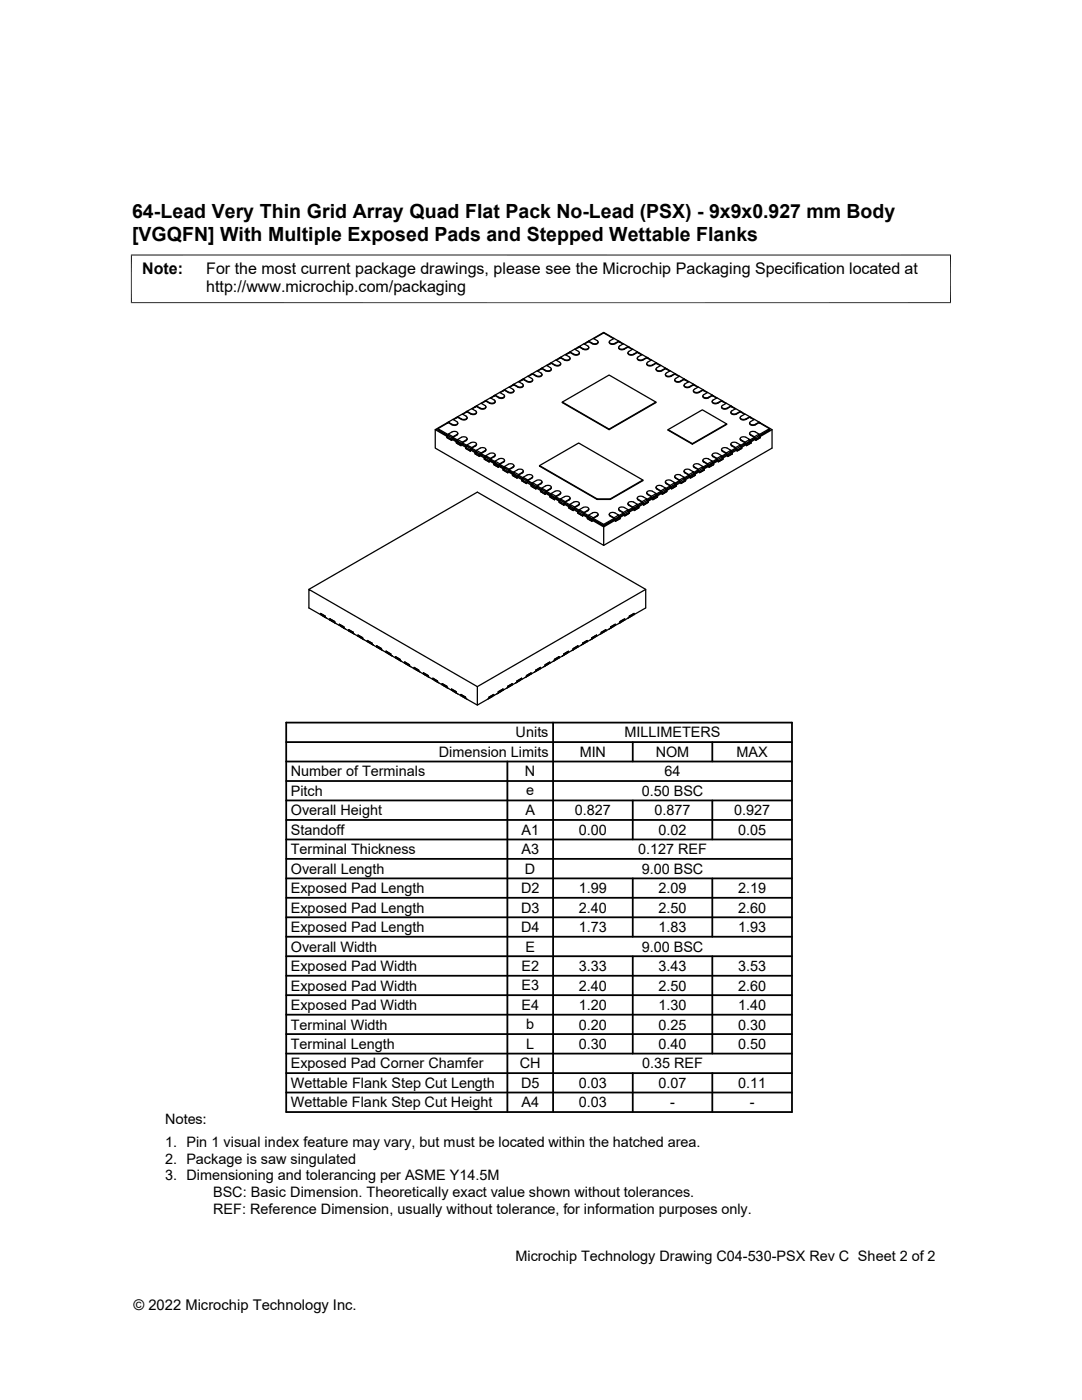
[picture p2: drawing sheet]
<svg xmlns="http://www.w3.org/2000/svg" width="216mm" height="279mm" viewBox="0 0 216 279" stroke-linecap="round" stroke-linejoin="round" font-family="sans-serif">
<g fill="none" stroke="#000" stroke-width=".25">
<path d="M96.9 79.9l-.9 .6M96.9 79.9v.1M98.6 79.8a.35 .35 0 0 1 .2 .5 .35 .35 0 0 1-.5 .2 1.63 1.63 0 0 1-1.4-.6l1-.5 .7 .4M98.8 79l-.9 .4M98.8 79a1.74 1.74 0 0 0 1.3 .5l.4-.1 .2-.4M100.5 78.8l-.8-.5-1.8 1.1M100.5 78.7a.35 .35 0 0 1 .1 .5 .35 .35 0 0 1-.4 .2 1.63 1.63 0 0 1-1.4-.6v.2M100.6 77.9l-.8 .5M100.6 77.9a1.74 1.74 0 0 0 1.4 .5l.4-.1 .1-.2M100.6 77.8l1-.6 .7 .5a.35 .35 0 0 1 .2 .4 .35 .35 0 0 1-.5 .2 1.58 1.58 0 0 1-1.4-.5zM100.6 77.9l-.9 .4M102.5 76.8l-.8 .5"/>
<path d="M102.5 76.8l.8 .4M102.5 76.7l-.9 .5M102.5 76.7l1-.5 .7 .4a.35 .35 0 0 1 .2 .5 .35 .35 0 0 1-.5 .1h-.6M102.5 76.8v-.1l.8 .4M102.6 78v.1M104.4 75.7l-.9 .5M104.4 75.7a1.79 1.79 0 0 0 1.3 .6l.4-.1 .2-.4M104.4 75.6l.9-.5 .8 .4a.35 .35 0 0 1 .1 .5 .35 .35 0 0 1-.4 .2 1.63 1.63 0 0 1-1.4-.6zM104.4 75.7v-.1l-.9 .6M104.4 76.9a.69 .69 0 0 1-1.1 .4M106.3 74.7l-.9 .4M106.3 74.7a1.79 1.79 0 0 0 1.3 .5l.4-.1 .1-.4"/>
<path d="M106.3 74.7v-.2a1.63 1.63 0 0 0 1.4 .6 .35 .35 0 0 0 .4-.2 .35 .35 0 0 0-.2-.5l-.7-.4-1.9 1.1M108.1 73.6l-.8 .5M108.1 73.6a1.79 1.79 0 0 0 1.4 .5l.4-.1 .1-.4M108.1 73.5l1-.6 .7 .5a.35 .35 0 0 1 .2 .4 .35 .35 0 0 1-.5 .2 1.63 1.63 0 0 1-1.4-.5zM108.1 73.6v-.1l-.9 .5M110 72.5l-.8 .5M110 72.5a1.79 1.79 0 0 0 1.3 .5l.4-.1 .2-.2M110 72.5v-.1a1.63 1.63 0 0 0 1.4 .5 .35 .35 0 0 0 .4-.2 .35 .35 0 0 0-.1-.4l-.8-.5-1.2 .7 .1 .1-.7 .3M111.8 71.4l-.8 .5M111.8 71.4a1.85 1.85 0 0 0 1.4 .6l.4-.2 .1-.3M111.8 71.3l1-.5 .8 .4a.35 .35 0 0 1 .1 .5 .35 .35 0 0 1-.4 .1 1.68 1.68 0 0 1-1.5-.5zM111.8 71.4v-.1l-.9 .5"/>
<path d="M111.9 72.6v.1M113.7 70.3l-.8 .5M113.7 70.3a1.79 1.79 0 0 0 1.4 .6l.4-.1 .1-.4M113.7 70.3v-.1a1.63 1.63 0 0 0 1.4 .6 .35 .35 0 0 0 .5-.2 .35 .35 0 0 0-.2-.5l-.7-.4-1.9 1.1M115.6 69.3l-.9 .4M115.6 69.3a1.79 1.79 0 0 0 1.3 .5l.4-.1 .2-.4M115.6 69.2l.9-.6 .8 .4a.35 .35 0 0 1 .1 .5 .35 .35 0 0 1-.4 .2 1.63 1.63 0 0 1-1.4-.5zM115.6 69.3v-.1l-.9 .5M117.5 68.2l-.9 .5M117.5 68.2a1.79 1.79 0 0 0 1.3 .5l.4-.1 .1-.4M117.5 68.2v-.1a1.63 1.63 0 0 0 1.4 .5 .35 .35 0 0 0 .4-.2 .35 .35 0 0 0-.2-.4l-.7-.5-1.9 1.1M118.4 67.5l2.1-1.2 2 1.2"/>
<path d="M118.5 67.6l2-1.2 1.9 1.2M123.5 68.2l.8 .5M123.5 68.2v-.1a1.63 1.63 0 0 1-1.4 .5 .35 .35 0 0 1-.5-.2 .35 .35 0 0 1 .2-.4l.7-.5 1.9 1.1M123.5 68.2a1.79 1.79 0 0 1-1.4 .5l-.4-.1-.1-.4M125.3 69.3l.9 .4M125.3 69.3v-.1a1.63 1.63 0 0 1-1.4 .5 .35 .35 0 0 1-.4-.2 .35 .35 0 0 1 .1-.5l.8-.4 1.9 1.1M125.3 69.3a1.79 1.79 0 0 1-1.3 .5l-.4-.1-.2-.4M127.2 70.3l.8 .5M127.2 70.3v-.1a1.63 1.63 0 0 1-1.4 .6 .35 .35 0 0 1-.4-.2 .35 .35 0 0 1 .1-.5l.8-.4 1.8 1.1M127.2 70.3a1.79 1.79 0 0 1-1.3 .6l-.4-.1-.2-.4M129.1 71.4l.8 .5M129.1 71.4v-.1a1.68 1.68 0 0 1-1.4 .5 .35 .35 0 0 1-.5-.1 .35 .35 0 0 1 .2-.5l.7-.4 1.9 1"/>
<path d="M129.1 71.4a1.85 1.85 0 0 1-1.4 .6l-.4-.2-.1-.3M129.2 72.3l.8-.5 1.2 .7-.1 .1 .8 .3M129.2 72.3a.35 .35 0 0 0-.1 .4 .35 .35 0 0 0 .4 .2 1.63 1.63 0 0 0 1.4-.5v.1M130.9 72.5l.9 .5M130.9 72.5a1.79 1.79 0 0 1-1.3 .5l-.4-.1-.2-.3M132.8 73.6l.8 .5M132.8 73.6v-.1a1.63 1.63 0 0 1-1.4 .5 .35 .35 0 0 1-.4-.2 .35 .35 0 0 1 .1-.4l.8-.5 1.8 1.1M132.8 73.6a1.79 1.79 0 0 1-1.3 .5l-.4-.1-.2-.4M134.7 74.7l.8 .4M134.7 74.7v-.2a1.63 1.63 0 0 1-1.4 .6 .35 .35 0 0 1-.5-.2 .35 .35 0 0 1 .2-.5l.7-.4 1.9 1.1M134.7 74.7a1.79 1.79 0 0 1-1.4 .5l-.4-.1-.1-.4M136.5 76.9a.69 .69 0 0 0 1.1 .4"/>
<path d="M136.5 75.7v-.1a1.63 1.63 0 0 1-1.4 .6 .35 .35 0 0 1-.4-.2 .35 .35 0 0 1 .1-.5l.8-.4 1.9 1.1M136.5 75.7a1.79 1.79 0 0 1-1.3 .6l-.4-.1-.2-.4M136.5 75.7l.9 .5M138.4 78a.69 .69 0 0 0 1.1 .3M138.4 76.8v-.1l-.8 .4M138.4 76.8l-.8 .4M138.4 76.7l.9 .5M138.4 76.7l-.9-.5-.8 .4a.35 .35 0 0 0-.2 .5 .35 .35 0 0 0 .5 .1h.6M138.4 76.8l.8 .5M139.5 78.2a.68 .68 0 0 1-1.1-.3l.9-.7 1.9 1.1M140.3 77.9v-.1l-.8 .4M140.3 77.9l-.8 .4"/>
<path d="M140.3 77.9l.8 .5M140.4 78.8l.8-.5 1.9 1.1M140.4 78.7a.35 .35 0 0 0-.1 .5 .35 .35 0 0 0 .4 .2 1.63 1.63 0 0 0 1.4-.6v.2M142.1 79a1.74 1.74 0 0 1-1.3 .5l-.4-.1-.1-.4M142.1 79l.9 .4M142.3 79.8l.8-.4 .9 .5M142.3 79.8a.35 .35 0 0 0-.1 .5 .35 .35 0 0 0 .4 .2 1.63 1.63 0 0 0 1.4-.6v.1M144 79.9l.9 .6M86.8 85.7v3.7l33.7 19.4v-3.6M86.8 85.7l2.7-1.5-2.1 1.4v.1l2.1 1.3-.3 .1zM87.4 85.6l2.1 1.1-.3 .6 .9 .6M89.2 87.1l.9 .5v.3l-.9-.6z"/>
<path d="M89.5 86.6l.7-.4a.67 .67 0 0 1 1.1 .4l-.9 .6v.3M89.5 84.3a1.79 1.79 0 0 0 1.3 .6l.4-.1 .1-.4M89.5 84.2l.9-.5 .7 .4a.35 .35 0 0 1 .2 .5 .35 .35 0 0 1-.5 .2 1.63 1.63 0 0 1-1.3-.6zM90.1 87.6l.3-.1 .9 .5-.2 .2zM90.4 87.5l-.3 .1v.3M90.4 87.2l-.9-.6v.4l.9 .5M90.4 87.3l.9 .5v.2v-.3l.8-.4a.67 .67 0 0 1 1.1 .4l-.2 .1M91.1 88.2v.2l.9 .5v-.2v.2l-.9-.5zM91.1 88.2l.2-.2 .9 .6-.2 .1zM91.3 87.7l.9 .5 .8-.4M91.3 83.3l-.8 .5M91.3 83.3a1.79 1.79 0 0 0 1.3 .5l.4-.1 .2-.3"/>
<path d="M91.3 86.5v.2l-.9 .6v.2M92 88.7l.2-.1 1 .5-.3 .2zM92.2 88.4l1 .5-.3 .6 1 .5M92.9 89.3l1 .5v.2l-1-.5zM93 83.1a.35 .35 0 0 1 .2 .4 .35 .35 0 0 1-.5 .2 1.63 1.63 0 0 1-1.4-.5v.1M93 87.9l-.8 .5v.2v-.4M93 83.1l-.8-.5-1.8 1.1M93.2 82.2l-.8 .5M93.2 82.2a1.85 1.85 0 0 0 1.3 .5l.4-.1 .2-.3M93.2 82.2v-.1l-.9 .5M93.2 88.8l.8-.5a.67 .67 0 0 1 1.1 .4l-1 .6v.3M93.2 87.7l-.2 .2"/>
<path d="M93.2 83.3v.1M93.2 87.5v.2M93.9 89.8l.2-.2 1 .6-.3 .1zM94.1 89.6l-.2 .2v.2M94.1 89.3l-.9-.5v.3l.9 .5M94.1 89.4l1 .6v.2v-.3l.7-.5a.67 .67 0 0 1 1.1 .4l-.1 .2M94.8 90.3v.3l.9 .5v-.2v.2l-.9-.5zM94.8 90.3l.3-.1 .9 .5-.3 .2zM94.9 82a.35 .35 0 0 1 .1 .4 .35 .35 0 0 1-.4 .2 1.68 1.68 0 0 1-1.4-.5l.9-.5 .8 .4M95.1 81.1l-.9 .5M95.1 81.1a1.79 1.79 0 0 0 1.3 .6l.4-.2 .1-.3M95.1 89.9l.9 .5 .8-.4"/>
<path d="M95.1 81.1v-.1a1.63 1.63 0 0 0 1.4 .5 .35 .35 0 0 0 .4-.1 .35 .35 0 0 0-.1-.5l-.8-.4-1.9 1.1M95.1 88.6l-.1 .3-.9 .5v.2M95.7 90.9l.3-.2 .9 .5-.3 .2zM96 90.5l.9 .6v.1l-.3 .2v.3l1 .5M96.6 91.4l1 .5v.3l-1-.5zM96.9 80l-.8 .5M96.9 80a1.79 1.79 0 0 0 1.4 .6l.4-.1 .1-.4M96.9 91l.8-.5a.67 .67 0 0 1 1.1 .4l-.9 .6v.3M96.9 89.7l-.1 .3-.8 .5v.2v-.3M97.6 91.9l.3-.1 .9 .5-.3 .2zM97.9 91.8l-.3 .1v.3M97.9 91.5l-1-.5v.2l1 .6"/>
<path d="M97.9 91.6l.9 .5v.2v-.3l.7-.4a.67 .67 0 0 1 1.1 .4l-.9 .6-.9-.6M98.5 92.5v.2l1 .6v-.3v.3l-1-.6zM98.5 92.5l.3-.2 .9 .6-.2 .1zM98.6 91.1l-.7 .5v.2M98.8 90.8l-.2 .4M99.5 93l.2-.1 .9 .5-.2 .2zM99.7 92.7l.9 .5v.2l-.2 .2v.2l.9 .5M100.4 93.6l.9 .5v.2l-.9-.5zM100.7 91.9l-.1 .3-.9 .5v.2v-.3M101.3 94.1l.3-.1 .9 .5-.2 .1zM101.4 92.7l-.8 .4M101.4 92.6a.67 .67 0 0 1 1.1 .4l-.9 .6v.4"/>
<path d="M101.6 93.7l.9 .6v.2v-.3l.8-.5a.65 .65 0 0 1 1.1 .4l-.9 .6-1-.5M101.6 94l-.3 .1v.2M101.6 93.6l-1-.5v.3l1 .6M102.3 94.6v.3l.9 .5v-.2v.2l-.9-.5zM102.3 94.6l.2-.1 1 .5-.3 .2zM102.3 93.3l-.7 .4v.3M102.5 93l-.2 .3M102.6 92.9v.1M103.2 95.2l.3-.2 .9 .6-.3 .1zM103.5 94.8l.9 .6v.2l-.3 .1v.2l1 .6M104.1 95.7l1 .6v.2l-1-.6zM104.4 95.2l.8-.4a.67 .67 0 0 1 1.1 .4l-1 .6v.3"/>
<path d="M104.4 94v.3l-.9 .5v.2v-.3M105.1 96.3l.2-.2 1 .5-.3 .2zM105.3 96.1l-.2 .2v.2M105.3 95.8l-.9-.6v.4l.9 .5M106 96.8v.2l.9 .6v-.3v.3l-.9-.6zM106 96.8l.3-.2 .9 .6-.3 .1zM106.3 95.1l-.1 .2-.9 .6v.2M106.9 97.3l.3-.1 .9 .5-.2 .2zM107 95.9l-.7 .4v.3v-.1l-1-.6M107 95.9a.67 .67 0 0 1 1.1 .4l-.9 .6-.9-.6M107.2 97l.9 .5-.2 .6 .9 .6M107.7 92.9l7.8-4.5 12.8 7.4"/>
<path d="M107.9 97.9l.9 .5v.3l-.9-.6zM108.1 97.4l.8-.4a.67 .67 0 0 1 1.1 .3l-.9 .7v.3M108.1 96.2v.2l-.9 .6v.2v-.3M108.8 98.4l.3-.1 .9 .5-.3 .2zM109.1 98.3l-.3 .1v.3M109.1 98l-1-.6v.3l1 .6M109.1 98.1l.9 .5v.2v-.3l.7-.5a.67 .67 0 0 1 1.1 .4l-.9 .6-.9-.5M109.7 99v.2l1 .5v-.2v.2l-1-.5zM109.7 99l.3-.2 .9 .5-.2 .2zM110 97.2v.3l-.9 .6v.2M110.7 99.5l.2-.2 .9 .6-.2 .1zM110.9 99.1l.9 .6-.2 .6 .9 .5"/>
<path d="M111.8 99.6l.8-.5a.67 .67 0 0 1 1.1 .4l-.9 .6v.3M111.9 98.4l-.1 .2-.9 .5v.2v-.3M111.9 98.3v.1M112.2 80.2l9.3-5.4 9.4 5.4M113.7 99.4v.3l-.9 .5v.2M119.1 99.6l-11.4-6.7 11.4 6.8h2.7l6.5-3.8v-.1l-6.5 3.8M119.1 99.7v-.1h2.7v.1M121.5 85.6l-9.3-5.4 9.3 5.5 9.4-5.5-9.4 5.5M127.2 99.4v.3l.9 .5v.2M129 98.3l.2 .4M129.1 99.6a1.68 1.68 0 0 0-1.4-.6 .35 .35 0 0 0-.5 .2 .35 .35 0 0 0 .2 .5l.7 .4v.3M129.1 99.9v-.3l-1 .5"/>
<path d="M129.1 99.9l.2 .1v.3l-.9 .5v-.2l-.3-.2M129.1 99.9l-1 .5M129.1 99.9l.9-.6 .3 .2-1 .5zM129.2 98.6l.8 .4v.3v-.2l-.8-.4M129.2 98.6a.35 .35 0 0 1-.1-.5 .35 .35 0 0 1 .4-.1 1.63 1.63 0 0 1 1.4 .5l-.9 .5M130 99.1l-.9 .6v.2M130 99.3l.9-.5 .3 .2-.9 .5zM130.9 97.2l.1 .3 .9 .6v.2M130.9 98.8l1-.5 .2 .1-.9 .6zM130.9 98.5v.3M131.2 99v.2l-.9 .5v-.2M131.9 98.1l-1 .5"/>
<path d="M132.1 98.4l1-.5v.2l-1 .6zM132.8 97.4a1.63 1.63 0 0 0-1.4-.5 .35 .35 0 0 0-.4 .2 .35 .35 0 0 0 .1 .4l.8 .5v.3M132.8 97.7v-.3l-.9 .6M132.8 97.7l.3 .2v.2l-1 .6v-.3l-.2-.1M132.8 97.7l-.9 .6M132.8 97.7l.9-.5 .3 .1-.9 .6zM133.7 97.2l1-.6 .2 .2-.9 .5zM133.7 97l-.9 .5v.2M133.9 95.9l.8 .4-1 .6M133.9 95.9a.68 .68 0 0 0-1.1 .4l.9 .6v.3v-.2l-.9-.6v-.2M134.6 95.1l.1 .2 .9 .6v.2M134.7 96.3v.3"/>
<path d="M134.7 96.6l.9-.5 .3 .2-1 .5zM134.9 96.8v.2l-.9 .6v-.3M135.6 95.9l-.9 .6M135.9 96.3l.9-.6v.2l-.9 .6zM136.5 94v.3l1 .5v.2v-.3l-.8-.4a.35 .35 0 0 1-.2-.5 .35 .35 0 0 1 .5-.2 1.63 1.63 0 0 1 1.4 .6l-.9 .5M136.5 95.2a1.63 1.63 0 0 0-1.4-.5 .35 .35 0 0 0-.4 .2 .35 .35 0 0 0 .1 .5l.8 .4v.3M136.5 95.6v-.3l-.9 .5M136.5 95.6l.3 .1v.2l-.9 .6v-.2l-.3-.2M136.5 95.6l-.9 .5M136.5 95.6l1-.6 .2 .2-.9 .5zM137.5 94.8l-1 .6v.2M137.5 95l.9-.5 .3 .1-1 .6z"/>
<path d="M138.2 88.5l-4.9-2.8 4.9 2.9 6.8-4-6.8 4M138.4 92.9l.2 .4M138.4 94.2v.3M138.4 94.5l.9-.5 .3 .1-.9 .5zM138.6 93.3l.7 .4v.3M138.7 94.6v.3l-1 .5v-.2M139.3 93.7l-.9 .6M139.3 94l.3 .1M139.5 92.6a.68 .68 0 0 0-1.1 .4l.9 .6v.4M139.5 92.7l.8 .4M139.6 94.1l.9-.5v.2l-.9 .5zM140.3 91.9l.1 .3 .8 .5v.2v-.3l-.8-.5a.35 .35 0 0 1-.1-.4 .35 .35 0 0 1 .4-.2 1.63 1.63 0 0 1 1.4 .5l-.9 .6"/>
<path d="M140.3 93.4v-.3l-1 .5M140.3 93.4l.2 .2v.2l-.9 .5v-.2M140.3 93.4l-1 .6M140.3 93.4l.9-.5 .3 .1-1 .6zM141.2 92.7l-.9 .5v.2M141.2 92.9l.9-.6 .3 .2-.9 .5zM142.1 90.8l.2 .4M142.1 92v.3M142.1 92.3l1-.5 .2 .1-.9 .6zM142.3 91.1l.8 .5v.2M142.4 92.5v.2l-.9 .6v-.3M143.1 91.6l-1 .5"/>
<path d="M143.3 91.9l1-.5v.3l-1 .5zM144 89.7l.1 .3 .8 .5v.2v-.3l-.7-.4M144 80a1.79 1.79 0 0 1-1.3 .6l-.4-.1-.2-.4M144 80l.8 .5M144 91a1.63 1.63 0 0 0-1.4-.6 .35 .35 0 0 0-.4 .2 .35 .35 0 0 0 .1 .5l.8 .4v.3M144 91.2v-.2l-.9 .5M144 91.2l.3 .2v.3l-1 .5v-.3l-.2-.1M144 91.2l-.9 .6M144 91.2l.9-.5 .3 .2-.9 .5zM144.2 90a.35 .35 0 0 1-.2-.5 .35 .35 0 0 1 .5-.2 1.63 1.63 0 0 1 1.4 .6l-1 .5M144.9 90.7l1-.5 .2 .1-.9 .6zM144.9 90.5l-.9 .6v.1"/>
<path d="M145 84.6l-4.9-2.8-6.8 3.9M145.8 88.6l.1 .3 .9 .5v.2M145.9 81.1v-.1a1.63 1.63 0 0 1-1.4 .5 .34 .34 0 0 1-.5-.1 .34 .34 0 0 1 .2-.5l.7-.4 1.9 1.1M145.9 81.1a1.79 1.79 0 0 1-1.4 .6l-.4-.2-.1-.3M145.9 89.9v.3M145.9 81.1l.8 .5M145.9 90.2l.9-.6 .3 .2-1 .5zM146 82l.8-.4 1.9 1M146 82a.35 .35 0 0 0-.1 .4 .35 .35 0 0 0 .4 .2 1.63 1.63 0 0 0 1.4-.5v.1M146.1 90.3v.3l-.9 .5v-.2M146.8 89.4l-.9 .6M147.1 89.8l.9-.5v.2l-.9 .5z"/>
<path d="M147.7 83.3a.69 .69 0 0 0 1.1 .4M147.7 88.8a1.63 1.63 0 0 0-1.4-.5 .35 .35 0 0 0-.4 .1 .35 .35 0 0 0 .1 .5l.8 .4v.3M147.7 89.1v-.3l-.9 .5M147.7 89.1l.3 .2v.2l-.9 .5v-.2l-.3-.2M147.7 82.2a1.79 1.79 0 0 1-1.3 .5l-.4-.1-.2-.3M147.7 89.1l-.9 .5M147.7 82.2l.9 .5M147.7 89.1l1-.5 .2 .1-.9 .6zM148.7 88.4l-1 .5v.2M148.7 88.6l.9-.6 .3 .2-1 .5zM148.8 87.3a.68 .68 0 0 0-1.1 .4l1 .5v.4v-.2l-1-.6v-.3M148.8 83.6a.68 .68 0 0 1-1.1-.4l1-.6 1.8 1.1"/>
<path d="M148.8 87.3l.8 .4-.9 .5M149.6 86.5v.1M149.6 84.4v.1M149.6 86.6l.1 .2 .8 .5v.2M149.6 83.3l-.8 .4M149.6 83.3v-.1l-.8 .4M149.6 83.3l.8 .5M149.6 88l.9-.5 .3 .1-.9 .6zM149.6 87.7v.3M149.9 88.2v.2l-1 .5v-.2M150.5 87.3l-.9 .5M150.8 87.6l.9-.5v.2l-.9 .6z"/>
<path d="M151.5 84.3v-.1a1.63 1.63 0 0 1-1.4 .6 .35 .35 0 0 1-.5-.2 .35 .35 0 0 1 .2-.5l.7-.4 1.2 .7M151.5 84.3a1.79 1.79 0 0 1-1.4 .6l-.4-.1-.1-.3M151.5 84.3l2 1.3M151.5 86.6a1.63 1.63 0 0 0-1.4-.5 .35 .35 0 0 0-.5 .2 .35 .35 0 0 0 .2 .4l.7 .5v.3M151.5 87v-.4l-1 .6M151.5 87l.2 .1v.2l-.9 .6v-.3l-.3-.1M151.5 87l-1 .5M151.7 84.4l2.4 1.3-2.4 1.4-.2-.1 2-1.3v-.1l-2 1.1v.3M151.7 84.4l-.1 .1M154.1 85.7v3.7l-33.6 19.4M61.6 117.6l33.6-19.4 33.6 19.4v3.7l-2.3 1.4v-.3l-.9 .6M111.6 100l.9 .6v.2l-.9-.5z"/>
<path d="M112.5 100.6l.3-.2 .9 .6-.2 .1zM112.8 100.4l-.3 .2v.2M112.8 100.1l-1-.5v.3l1 .5M112.8 100.2l.9 .6v.2v-.4l.8-.4a.67 .67 0 0 1 1.1 .4l-.9 .6-1-.6M113.5 101.1v.2l.9 .6v-.3v.3l-.9-.6zM113.5 101.1l.2-.1 1 .5-.3 .1zM114.4 101.6l.3-.1 .9 .5-.3 .2zM114.7 101.3l.9 .5-.3 .6 1 .6M115.3 102.2l1 .5v.3l-1-.6zM115.6 101.7l.8-.4a.67 .67 0 0 1 1.1 .4l-1 .6v.3M115.6 100.5v.2l-.9 .6v.2v-.3M116.3 102.7l.2-.1 1 .5-.3 .2z"/>
<path d="M116.5 102.6l-.2 .1v.3M116.5 102.3l-.9-.6v.3l.9 .6M116.5 102.4l1 .5v.2v-.3l.7-.4a.67 .67 0 0 1 1.1 .3l-.9 .6-.9-.5M117.2 103.3v.2l.9 .5v-.2v.2l-.9-.5zM117.2 103.3l.3-.2 .9 .6-.3 .1zM117.5 101.6l-.1 .2-.9 .6v.2M118.1 103.8l.3-.1 2.1 1.2 2-1.2 .3 .1-2.3 1.4zM118.4 103.5l2.1 1.1M119.3 102.6v.3l-.9 .6v.2v-.4M121.6 102.6v.3l.9 .6v.2v-.4l-.7-.4a.35 .35 0 0 1-.2-.4 .35 .35 0 0 1 .5-.2 1.63 1.63 0 0 1 1.4 .5l-1 .5M122.5 103.5l-2 1.1v.3M122.5 103.7l1-.6 .2 .2-.9 .5z"/>
<path d="M123.4 101.6l.1 .2 .9 .6v.2M123.5 103.1l.9-.5 .3 .1-1 .6zM123.5 102.8v.3M123.7 103.3v.2l-.9 .5v-.2M124.4 102.4l-.9 .5M124.7 102.7l.9-.5v.2l-.9 .6zM125.3 100.5v.2l1 .6v.2v-.3l-.8-.4a.35 .35 0 0 1-.1-.5 .35 .35 0 0 1 .4-.2 1.63 1.63 0 0 1 1.4 .5l-.9 .6M125.3 102l1-.5 .2 .1-.9 .6zM125.3 101.7a1.63 1.63 0 0 0-1.4-.5 .35 .35 0 0 0-.4 .2 .35 .35 0 0 0 .1 .4l.8 .5v.3M125.3 102v-.3l-.9 .6M125.3 102l.3 .2v.2l-.9 .6v-.3l-.3-.1M125.3 102l-.9 .6"/>
<path d="M126.3 101.3l-1 .5v.2M126.3 101.5l.9-.5 .3 .1-1 .5zM127.2 101l.9-.6 .3 .2-.9 .5zM127.2 100.6v.4M127.5 101.1v.2l-1 .6v-.3M128.1 100.2l-.9 .6M128.4 100.6l.9-.6v.3l-.9 .5zM128.8 117.6l-33.6 19.4M64 122.4l.9 .6v.2l-.9-.5zM64.2 122.8l1 .6M65.8 123.5l1 .5v.3l-1-.6M65.8 123.5v.2"/>
<path d="M65.8 123.7l-.9-.5v-.2l-.9-.6v.3l-2.4-1.4v-3.7l33.6 19.4v3.7M65.8 123.5l1 .5v.3M66.1 123.9l1.6 .9v-.2l.9 .5v.3l1 .5M66.1 123.9h.1M67.7 124.6l.9 .5v.3l-.9-.6zM68 125l.9 .5M69.6 125.7l.9 .5v.2l-.9-.5M69.6 125.7v.2M69.6 125.7l.9 .5v.2l.9 .6v-.3l1 .6v.2l.9 .6M69.8 126l1 .6M69.8 126h.1M71.4 126.7l1 .6v.2l-1-.5z"/>
<path d="M71.7 127.1l.9 .6M73.3 127.8l.9 .6v.2l-.9-.5M73.3 127.8v.3M73.3 127.8l.9 .6v.2l1 .5v-.2l.9 .5v.3l.9 .5M73.6 128.2l.9 .5M73.6 128.2h.1M74.5 128.8h.1M75.2 128.9l.9 .5v.3l-.9-.6zM75.4 129.3l1 .5M77 130l1 .5v.2l-1-.5M77 130v.2M77 130l1.9 1.3v-.3l.9 .6v.2"/>
<path d="M77.3 130.4l.9 .5M77.3 130.4h.1M78.9 131l.9 .6v.2l-.9-.5zM79.2 131.4l1.6 1M80.1 132h.1M80.8 132.1l.9 .6v.2l-.9-.5M80.8 132.1v.3M80.8 132.1l1.8 1.4v-.3l1 .6v.2M81 132.5l1 .6M82.6 133.2l1 .6v.2l-1-.5zM82.9 133.6l1.6 .9M84.5 134.3l.9 .5v.3l-.9-.6"/>
<path d="M84.5 134.3v.2M84.5 134.3l.9 .5v.3M84.8 134.7l1.6 .9v-.2l.9 .5v.2M86.4 135.4l.9 .5v.2l-.9-.5zM86.6 135.8l1.6 .9M88.2 136.4l1 .6v.2l-1-.5M88.2 136.4v.3M88.2 136.4l1 .6v.2l.9 .6v-.3l.9 .5v.3l1 .5M88.5 136.8l1 .6M88.5 136.8h.1M90.1 137.5l.9 .5v.3l-.9-.5zM90.4 137.9l.9 .6"/>
<path d="M91.3 138.5h.1M92 138.6l.9 .5v.3l-.9-.6M92 138.6v.2M92.2 139h.1M92.2 139l1 .5M97.6 139.1l.9-.5v.2l-.9 .6zM98.3 139l-1 .5M99.2 138.5h.1M99.4 138.3l-.9 .5v-.2l-.9 .5v.3l-2.4 1.3-2.3-1.3v-.3l-.9-.5M99.4 138l1-.5v.3l-1 .5M99.4 138v.3M100.1 137.9l-.9 .6"/>
<path d="M101.3 137l.9-.6v.3l-.9 .5zM102 136.8l-1 .6M102.9 136.3h.1M103.2 135.9l.9-.5v.2l-.9 .5zM103.8 135.8l-1.6 .9v-.3l-.9 .6v.2l-.9 .6v-.3l-1 .5M105.1 134.8l.9-.5v.2l-.9 .6zM105.7 134.7l-.9 .5M106.6 134.1h.1M106.9 134l-.9 .5v-.2l-.9 .5v.3l-1 .5v-.2l-.9 .5M106.9 133.8l.9-.6v.3l-.9 .5M106.9 133.8v.2M107.6 133.6l-1 .5"/>
<path d="M108.8 132.7l.9-.6v.3l-.9 .5zM109.5 132.5l-1 .6M110.4 132h.1M110.6 131.8l-.9 .6v-.3l-1.9 1.4v-.3l-.9 .6M110.6 131.6l1-.6v.3l-1 .5M110.6 131.6v.2M111.3 131.4l-.9 .6M112.5 130.5l.9-.5v.2l-.9 .5zM113.2 130.4l-1 .5M114.4 129.4l.9-.5v.2l-.9 .6M114.4 129.4v.3M114.4 129.7l-1 .5v-.2l-1.8 1.3v-.3l-1 .6"/>
<path d="M115 129.3l-.9 .5M116.2 128.4l1-.6v.3l-1 .5zM116.9 128.2l-.9 .5M117.8 127.7h.1M118.1 127.3l.9-.6v.3l-.9 .5zM118.8 127.1l-1.6 1v-.3l-1 .6v.2l-.9 .5v-.2l-.9 .5M120 126.2l.9-.5v.2l-.9 .5zM120.6 126l-.9 .6M121.8 125.4l-.9 .5v-.2l-.9 .5v.2l-1 .6v-.3l-.9 .6M121.8 125.1l1-.5v.2l-1 .6M121.8 125.1v.3M122.5 125l-.9 .5"/>
<path d="M123.7 124l1-.5v.2l-1 .6zM124.4 123.9l-1 .5M125.3 123.4h.1M125.6 123.2l-.9 .5v-.2l-1 .5v.3l-.9 .5v-.2l-1 .5M125.6 123l.9-.6v.3l-.9 .5M125.6 123v.2M126.2 122.8l-.9 .6"/>
</g>
<path d="M26.1 50.9h163.7M26.2 50.8v9.7M189.7 50.8v9.7M26.1 60.4h163.7" fill="none" stroke="#000" stroke-width=".2"/>
<g fill="none" stroke="#000" stroke-width=".36">
<path d="M57.1 159.7h100.9M57.1 155.9h100.9M57.1 152h100.9M57.1 148.1h100.9M57.1 144.2h100.9v77.7h-100.9zM101.2 152v69.9M110.4 144.2v77.7M126.3 148.1v3.9M126.3 159.7v7.8M142.1 148.1v3.9M142.1 159.7v7.8M57.1 163.6h100.9"/>
<path d="M57.1 175.3h100.9M57.1 171.4h100.9M57.1 179.2h100.9M57.1 167.5h100.9M126.3 175.3v11.6M142.1 175.3v11.6M57.1 190.8h100.9M57.1 194.7h100.9M57.1 183.1h100.9M57.1 186.9h100.9M57.1 198.6h100.9M126.3 190.8v19.5"/>
<path d="M142.1 190.8v19.5M57.1 206.4h100.9M57.1 214.2h100.9M57.1 210.3h100.9M57.1 202.5h100.9M57.1 218h100.9M126.3 214.2v7.7M142.1 214.2v7.7"/>
</g>
<g font-size="3.9">
<text x="26.4" y="43.5">64-Lead Very Thin Grid Array Quad Flat Pack No-Lead (PSX) - 9x9x0.927 mm Body</text>
<text x="26.4" y="48.1">[VGQFN] With Multiple Exposed Pads and Stepped Wettable Flanks</text>
</g>
<g font-size="3.2">
<text x="28.4" y="54.7">Note:</text>
<text x="41.1" y="58.3">http://www.microchip.com/packaging</text>
<text x="41.1" y="54.7">For the most current package drawings, please see the Microchip Packaging Specification located at</text>
</g>
<g font-size="2.9">
<text x="102.9" y="147.2">Units</text>
<text x="124.6" y="147.2">MILLIMETERS</text>
<text x="58" y="155">Number of Terminals</text>
<text x="87.6" y="151.1">Dimension Limits</text>
<text x="104.8" y="155">N</text>
<text x="115.7" y="151.1">MIN</text>
<text x="130.8" y="151.1">NOM</text>
<text x="132.6" y="155">64</text>
<text x="147" y="151.1">MAX</text>
<text x="58" y="158.8">Pitch</text>
<text x="105" y="158.6">e</text>
<text x="128" y="158.8">0.50 BSC</text>
<text x="58" y="162.7">Overall Height</text>
<text x="58" y="166.6">Standoff</text>
<text x="104.1" y="166.6">A1</text>
<text x="104.8" y="162.7">A</text>
<text x="114.7" y="162.7">0.827</text>
<text x="115.5" y="166.6">0.00</text>
<text x="130.6" y="162.7">0.877</text>
<text x="131.4" y="166.6">0.02</text>
<text x="146.5" y="162.7">0.927</text>
<text x="147.3" y="166.6">0.05</text>
<text x="58" y="170.5">Terminal Thickness</text>
<text x="104.1" y="170.5">A3</text>
<text x="127.3" y="170.5">0.127 REF</text>
<text x="58" y="174.4">Overall Length</text>
<text x="58" y="178.3">Exposed Pad Length</text>
<text x="104" y="178.3">D2</text>
<text x="104.8" y="174.4">D</text>
<text x="115.5" y="178.3">1.99</text>
<text x="128" y="174.4">9.00 BSC</text>
<text x="131.4" y="178.3">2.09</text>
<text x="147.3" y="178.3">2.19</text>
<text x="58" y="182.2">Exposed Pad Length</text>
<text x="104" y="182.1">D3</text>
<text x="115.5" y="182.2">2.40</text>
<text x="131.4" y="182.2">2.50</text>
<text x="147.3" y="182.2">2.60</text>
<text x="58" y="189.9">Overall Width</text>
<text x="58" y="186">Exposed Pad Length</text>
<text x="104" y="186">D4</text>
<text x="104.8" y="189.9">E</text>
<text x="115.5" y="186">1.73</text>
<text x="128" y="189.9">9.00 BSC</text>
<text x="131.4" y="186">1.83</text>
<text x="147.3" y="186">1.93</text>
<text x="58" y="193.8">Exposed Pad Width</text>
<text x="58" y="197.7">Exposed Pad Width</text>
<text x="104" y="197.7">E3</text>
<text x="104" y="193.8">E2</text>
<text x="115.5" y="193.8">3.33</text>
<text x="115.5" y="197.7">2.40</text>
<text x="131.4" y="193.8">3.43</text>
<text x="131.4" y="197.7">2.50</text>
<text x="147.3" y="193.8">3.53</text>
<text x="147.3" y="197.7">2.60</text>
<text x="58" y="201.6">Exposed Pad Width</text>
<text x="104" y="201.6">E4</text>
<text x="115.5" y="201.6">1.20</text>
<text x="131.4" y="201.6">1.30</text>
<text x="147.3" y="201.6">1.40</text>
<text x="58" y="205.5">Terminal Width</text>
<text x="58" y="209.4">Terminal Length</text>
<text x="105" y="209.4">L</text>
<text x="105" y="205.4">b</text>
<text x="115.5" y="209.4">0.30</text>
<text x="115.5" y="205.5">0.20</text>
<text x="131.4" y="205.5">0.25</text>
<text x="131.4" y="209.4">0.40</text>
<text x="147.3" y="209.4">0.50</text>
<text x="147.3" y="205.5">0.30</text>
<text x="58" y="213.2">Exposed Pad Corner Chamfer</text>
<text x="103.7" y="213.2">CH</text>
<text x="128.1" y="213.2">0.35 REF</text>
<text x="58" y="217.1">Wettable Flank Step Cut Length</text>
<text x="58" y="221">Wettable Flank Step Cut Height</text>
<text x="104" y="217.1">D5</text>
<text x="104" y="221">A4</text>
<text x="115.5" y="221">0.03</text>
<text x="115.5" y="217.1">0.03</text>
<text x="131.4" y="217.1">0.07</text>
<text x="133.7" y="221">-</text>
<text x="147.3" y="217.1">0.11</text>
<text x="149.6" y="221">-</text>
<text x="32.9" y="224.4">Notes:</text>
<text x="32.9" y="229">1. Pin 1 visual index feature may vary, but must be located within the hatched area.</text>
<text x="32.9" y="232.3">2. Package is saw singulated</text>
<text x="32.9" y="235.6">3. Dimensioning and tolerancing per ASME Y14.5M</text>
<text x="42.5" y="238.9">BSC: Basic Dimension. Theoretically exact value shown without tolerances.</text>
<text x="42.5" y="242.2">REF: Reference Dimension, usually without tolerance, for information purposes only.</text>
<text x="102.8" y="251.7">Microchip Technology Drawing C04-530-PSX Rev C Sheet 2 of 2</text>
<text x="26.6" y="261.3">© 2022 Microchip Technology Inc.</text>
</g>
</svg>
